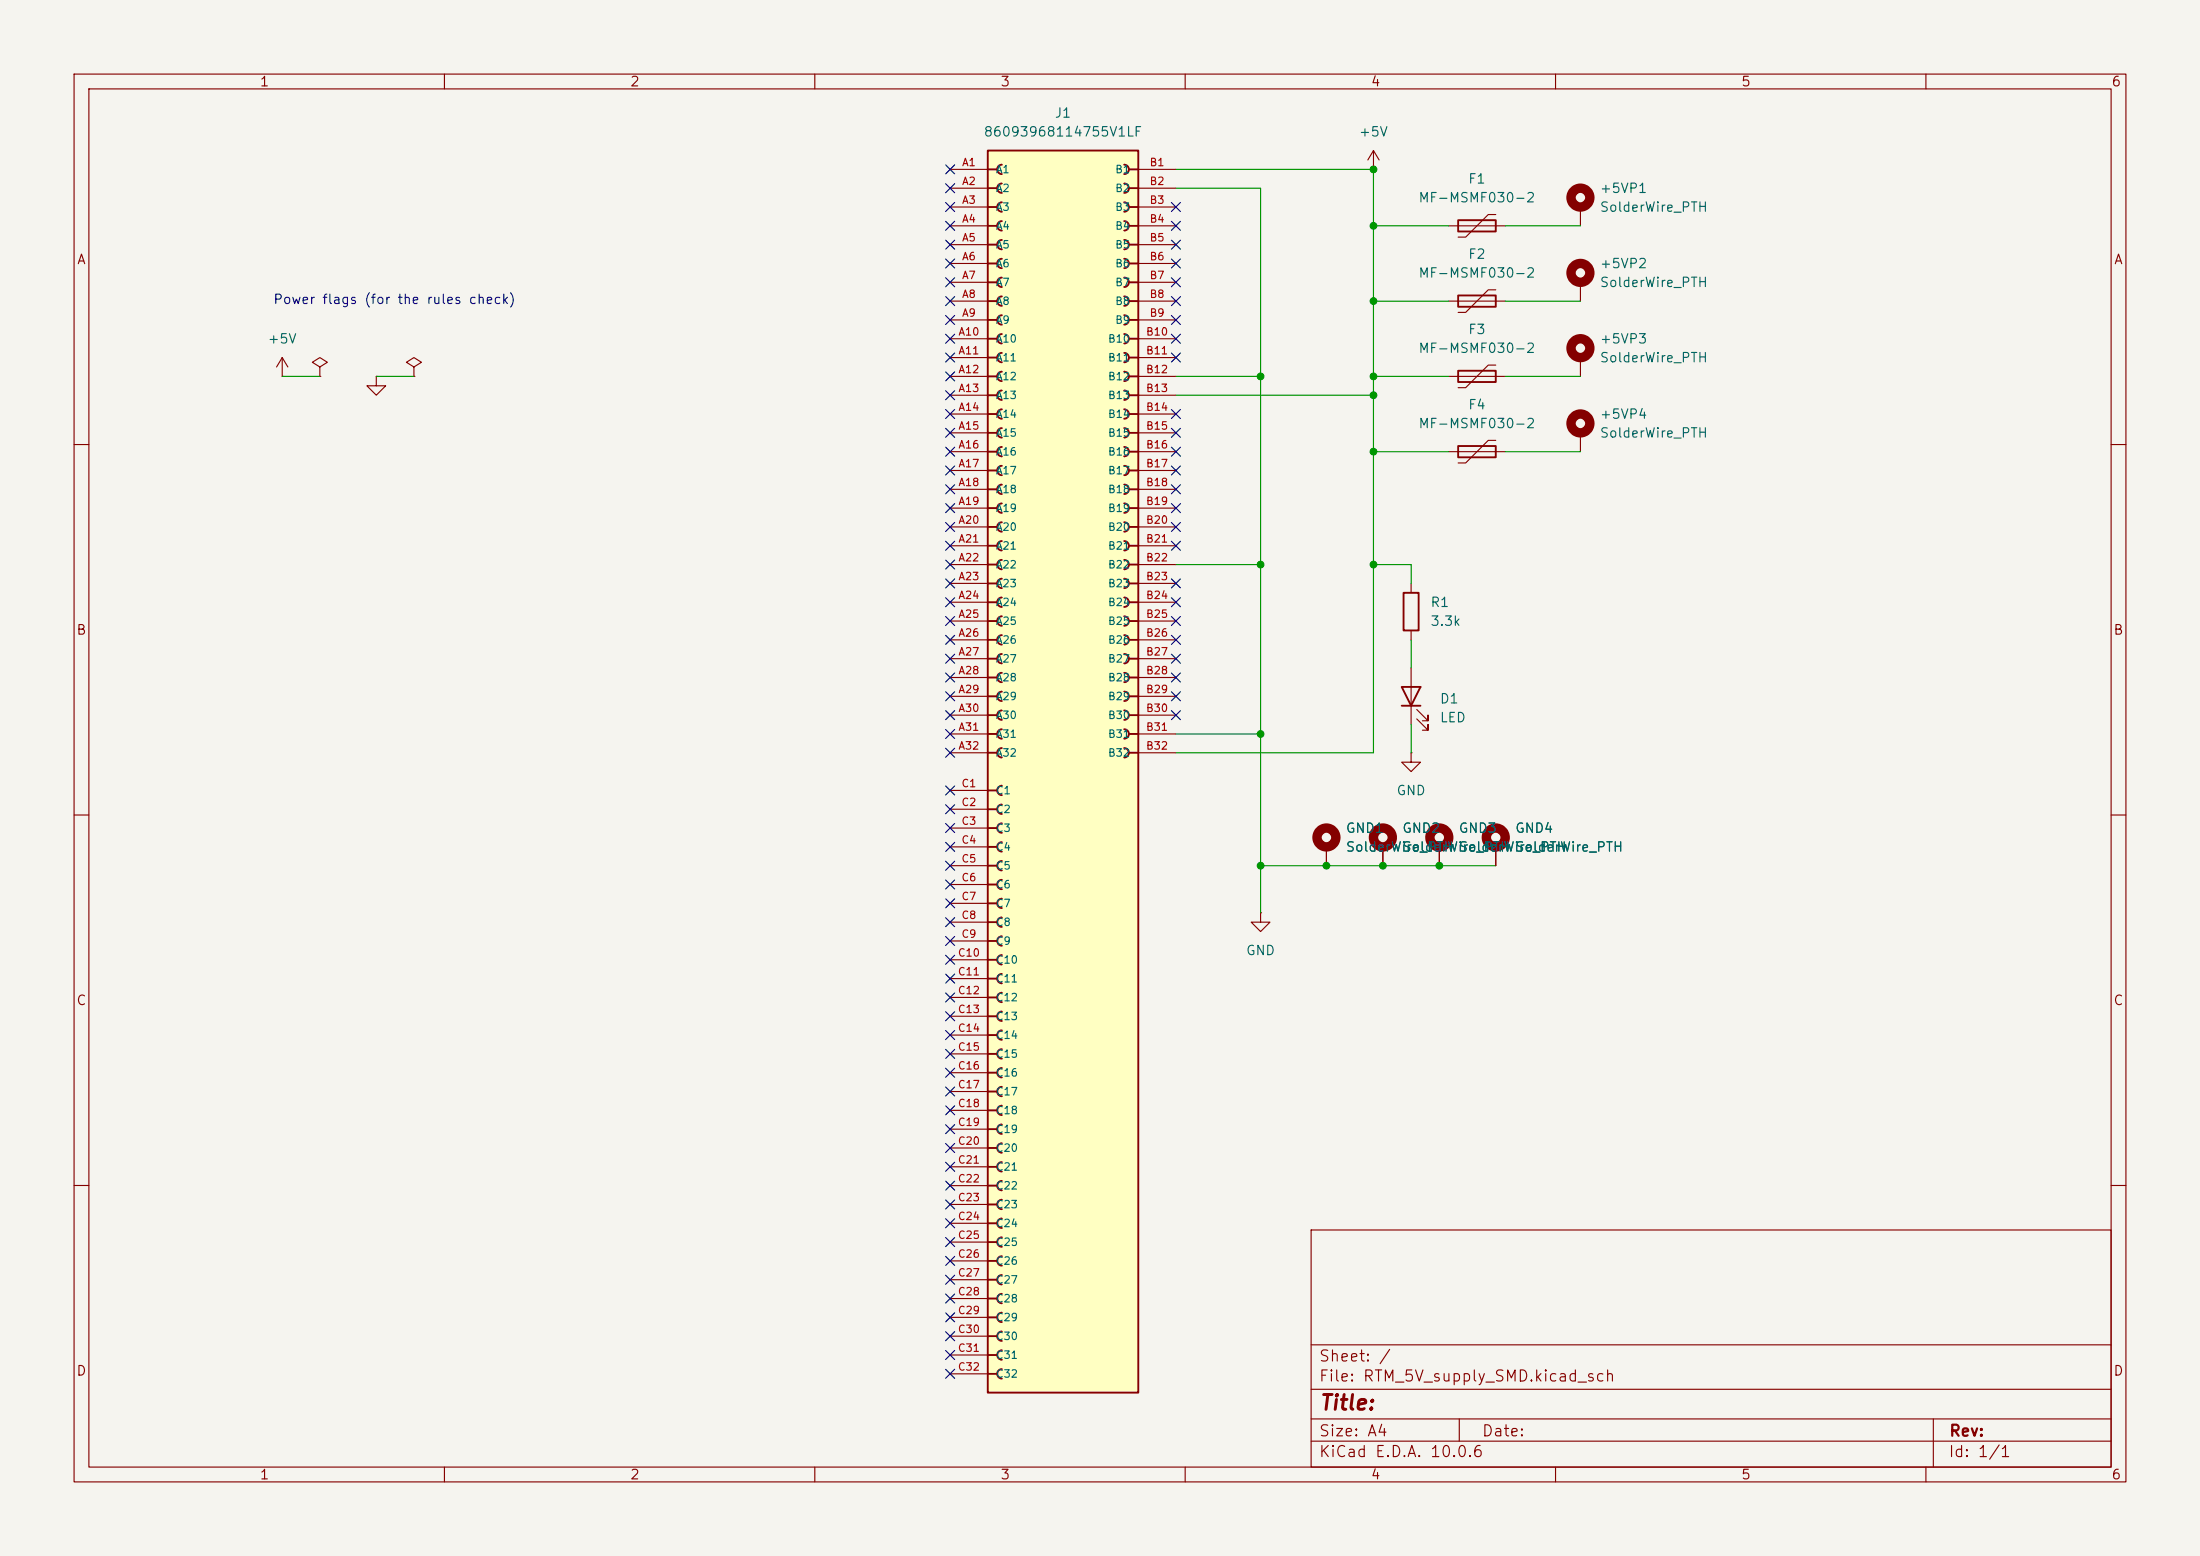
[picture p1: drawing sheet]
<svg xmlns="http://www.w3.org/2000/svg" width="297mm" height="210mm" viewBox="0 0 297 210" stroke-linecap="round" stroke-linejoin="round" font-family="sans-serif">
<path d="M0 0h297v210h-297z" fill="#f5f4ef" stroke="#f5f4ef" stroke-width=".14"/>
<g fill="none" stroke="#840000" stroke-width=".15">
<path d="M10 10h277v190h-277zM12 12h273v186h-273zM60 10v2M110 10v2M160 10v2M210 10v2M260 10v2M50.8 50.8v1.3h1.3l-1.3 1.2-1.3-1.2h1.3M50.8 50.8h.1M10 60h2M285 60h2M10 110h2"/>
<path d="M285 110h2M10 160h2M177 166h108v32h-108zM285 160h2M60 198v2M110 198v2M160 198v2M177 194.5h108M177 191.5h108M177 187.5h108M177 181.5h108M197 191.5v3"/>
<path d="M210 198v2M260 198v2M261 191.5v6.5"/>
</g>
<path d="M133.3 20.3h20.4v167.7h-20.4z" fill="#ffffc2"/>
<g fill="none" stroke="#840000" stroke-width=".25">
<path d="M133.3 20.3h20.4v167.7h-20.4zM133.3 22.9h1.3M133.3 25.4h1.3M133.3 27.9h1.3M133.3 30.5h1.3M133.3 33h1.3M133.3 35.6h1.3M133.3 38.1h1.3M135.3 22.2a.64 .64 0 0 0-.7 .7 .64 .64 0 0 0 .7 .6M135.3 24.8a.64 .64 0 0 0-.7 .6 .64 .64 0 0 0 .7 .6M135.3 27.3a.64 .64 0 0 0-.7 .6 .64 .64 0 0 0 .7 .7M135.3 29.8a.64 .64 0 0 0-.7 .7 .64 .64 0 0 0 .7 .6"/>
<path d="M135.3 32.4a.64 .64 0 0 0-.7 .6 .64 .64 0 0 0 .7 .7M135.3 34.9a.64 .64 0 0 0-.7 .7 .64 .64 0 0 0 .7 .6M135.3 37.5a.64 .64 0 0 0-.7 .6 .64 .64 0 0 0 .7 .6M151.8 22.2a.64 .64 0 0 1 .6 .7 .64 .64 0 0 1-.6 .6M151.8 24.8a.64 .64 0 0 1 .6 .6 .64 .64 0 0 1-.6 .6M151.8 27.3a.64 .64 0 0 1 .6 .6 .64 .64 0 0 1-.6 .7M151.8 29.8a.64 .64 0 0 1 .6 .7 .64 .64 0 0 1-.6 .6M151.8 32.4a.64 .64 0 0 1 .6 .6 .64 .64 0 0 1-.6 .7M151.8 34.9a.64 .64 0 0 1 .6 .7 .64 .64 0 0 1-.6 .6M151.8 37.5a.64 .64 0 0 1 .6 .6 .64 .64 0 0 1-.6 .6M152.4 22.9h1.3M152.4 25.4h1.3"/>
<path d="M152.4 27.9h1.3M152.4 30.5h1.3M152.4 33h1.3M152.4 35.6h1.3M152.4 38.1h1.3M196.8 39.9h5.1v1.5h-5.1zM196.8 29.7h5.1v1.5h-5.1zM133.3 40.6h1.3M133.3 43.2h1.3M133.3 45.7h1.3M133.3 48.3h1.3M133.3 50.8h1.3"/>
<path d="M133.3 53.3h1.3M133.3 55.9h1.3M133.3 58.4h1.3M135.3 40a.64 .64 0 0 0-.7 .6 .64 .64 0 0 0 .7 .7M135.3 42.5a.64 .64 0 0 0-.7 .7 .64 .64 0 0 0 .7 .6M135.3 45.1a.64 .64 0 0 0-.7 .6 .64 .64 0 0 0 .7 .7M135.3 47.6a.64 .64 0 0 0-.7 .7 .64 .64 0 0 0 .7 .6M135.3 50.2a.64 .64 0 0 0-.7 .6 .64 .64 0 0 0 .7 .6M135.3 52.7a.64 .64 0 0 0-.7 .6 .64 .64 0 0 0 .7 .7M135.3 55.2a.64 .64 0 0 0-.7 .7 .64 .64 0 0 0 .7 .6M135.3 57.8a.64 .64 0 0 0-.7 .6 .64 .64 0 0 0 .7 .7M151.8 40a.64 .64 0 0 1 .6 .6 .64 .64 0 0 1-.6 .7"/>
<path d="M151.8 42.5a.64 .64 0 0 1 .6 .7 .64 .64 0 0 1-.6 .6M151.8 45.1a.64 .64 0 0 1 .6 .6 .64 .64 0 0 1-.6 .7M151.8 47.6a.64 .64 0 0 1 .6 .7 .64 .64 0 0 1-.6 .6M151.8 50.2a.64 .64 0 0 1 .6 .6 .64 .64 0 0 1-.6 .6M151.8 52.7a.64 .64 0 0 1 .6 .6 .64 .64 0 0 1-.6 .7M151.8 55.2a.64 .64 0 0 1 .6 .7 .64 .64 0 0 1-.6 .6M151.8 57.8a.64 .64 0 0 1 .6 .6 .64 .64 0 0 1-.6 .7M152.4 40.6h1.3M152.4 43.2h1.3M152.4 45.7h1.3M152.4 48.3h1.3M152.4 50.8h1.3"/>
<path d="M152.4 53.3h1.3M152.4 55.9h1.3M152.4 58.4h1.3M196.8 50h5.1v1.6h-5.1zM133.3 61h1.3M133.3 63.5h1.3M133.3 66h1.3M133.3 68.6h1.3M133.3 71.1h1.3M133.3 73.7h1.3M133.3 76.2h1.3M133.3 78.7h1.3"/>
<path d="M135.3 60.3a.64 .64 0 0 0-.7 .7 .64 .64 0 0 0 .7 .6M135.3 62.9a.64 .64 0 0 0-.7 .6 .64 .64 0 0 0 .7 .6M135.3 65.4a.64 .64 0 0 0-.7 .6 .64 .64 0 0 0 .7 .7M135.3 67.9a.64 .64 0 0 0-.7 .7 .64 .64 0 0 0 .7 .6M135.3 70.5a.64 .64 0 0 0-.7 .6 .64 .64 0 0 0 .7 .7M135.3 73a.64 .64 0 0 0-.7 .7 .64 .64 0 0 0 .7 .6M135.3 75.6a.64 .64 0 0 0-.7 .6 .64 .64 0 0 0 .7 .6M135.3 78.1a.64 .64 0 0 0-.7 .6 .64 .64 0 0 0 .7 .7M151.8 60.3a.64 .64 0 0 1 .6 .7 .64 .64 0 0 1-.6 .6M151.8 62.9a.64 .64 0 0 1 .6 .6 .64 .64 0 0 1-.6 .6M151.8 65.4a.64 .64 0 0 1 .6 .6 .64 .64 0 0 1-.6 .7M151.8 67.9a.64 .64 0 0 1 .6 .7 .64 .64 0 0 1-.6 .6"/>
<path d="M151.8 70.5a.64 .64 0 0 1 .6 .6 .64 .64 0 0 1-.6 .7M151.8 73a.64 .64 0 0 1 .6 .7 .64 .64 0 0 1-.6 .6M151.8 75.6a.64 .64 0 0 1 .6 .6 .64 .64 0 0 1-.6 .6M151.8 78.1a.64 .64 0 0 1 .6 .6 .64 .64 0 0 1-.6 .7M152.4 61h1.3M152.4 63.5h1.3M152.4 66h1.3M152.4 68.6h1.3M152.4 71.1h1.3M152.4 73.7h1.3M152.4 76.2h1.3M152.4 78.7h1.3"/>
<path d="M196.8 60.2h5.1v1.5h-5.1zM133.3 81.3h1.3M133.3 83.8h1.3M133.3 86.4h1.3M133.3 88.9h1.3M133.3 91.4h1.3M133.3 94h1.3M133.3 96.5h1.3M133.3 99.1h1.3M134.6 81.3a.63 .63 0 0 0 .7 .6M134.6 83.8a.63 .63 0 0 0 .7 .7M135.3 80.6a.64 .64 0 0 0-.7 .7"/>
<path d="M135.3 83.2a.64 .64 0 0 0-.7 .6M135.3 85.7a.64 .64 0 0 0-.7 .7 .64 .64 0 0 0 .7 .6M135.3 88.3a.64 .64 0 0 0-.7 .6 .64 .64 0 0 0 .7 .6M135.3 90.8a.64 .64 0 0 0-.7 .6 .64 .64 0 0 0 .7 .7M135.3 93.3a.64 .64 0 0 0-.7 .7 .64 .64 0 0 0 .7 .6M135.3 95.9a.64 .64 0 0 0-.7 .6 .64 .64 0 0 0 .7 .7M135.3 98.4a.64 .64 0 0 0-.7 .7 .64 .64 0 0 0 .7 .6M151.8 85.7a.64 .64 0 0 1 .6 .7 .64 .64 0 0 1-.6 .6M151.8 88.3a.64 .64 0 0 1 .6 .6 .64 .64 0 0 1-.6 .6M151.8 90.8a.64 .64 0 0 1 .6 .6 .64 .64 0 0 1-.6 .7M151.8 93.3a.64 .64 0 0 1 .6 .7 .64 .64 0 0 1-.6 .6M151.8 95.9a.64 .64 0 0 1 .6 .6 .64 .64 0 0 1-.6 .7"/>
<path d="M151.8 98.4a.64 .64 0 0 1 .6 .7 .64 .64 0 0 1-.6 .6M151.8 80.6a.63 .63 0 0 1 .6 .7M151.8 83.2a.63 .63 0 0 1 .6 .6M152.4 86.4h1.3M152.4 88.9h1.3M152.4 91.4h1.3M152.4 94h1.3M152.4 96.5h1.3M152.4 99.1h1.3M153.7 81.3h-1.3a.64 .64 0 0 1-.6 .6M153.7 83.8h-1.3a.64 .64 0 0 1-.6 .7M189.2 92.7h2.6l-1.3 2.6z"/>
<path d="M189.2 95.3h2.6M189.5 80h2v5.1h-2zM133.3 101.6h1.3M133.3 106.7h1.3M133.3 109.2h1.3M133.3 111.8h1.3M133.3 114.3h1.3M133.3 116.8h1.3M133.3 119.4h1.3M135.3 101a.64 .64 0 0 0-.7 .6 .64 .64 0 0 0 .7 .6M135.3 106a.64 .64 0 0 0-.7 .7 .64 .64 0 0 0 .7 .6M135.3 108.6a.64 .64 0 0 0-.7 .6 .64 .64 0 0 0 .7 .7"/>
<path d="M135.3 111.1a.64 .64 0 0 0-.7 .7 .64 .64 0 0 0 .7 .6M135.3 113.7a.64 .64 0 0 0-.7 .6 .64 .64 0 0 0 .7 .6M135.3 116.2a.64 .64 0 0 0-.7 .6 .64 .64 0 0 0 .7 .7M135.3 118.7a.64 .64 0 0 0-.7 .7 .64 .64 0 0 0 .7 .6M151.8 101a.64 .64 0 0 1 .6 .6 .64 .64 0 0 1-.6 .6M152.4 101.6h1.3M133.3 121.9h1.3M133.3 124.5h1.3M133.3 127h1.3M133.3 129.5h1.3M133.3 132.1h1.3M133.3 134.6h1.3"/>
<path d="M133.3 137.2h1.3M133.3 139.7h1.3M135.3 121.3a.64 .64 0 0 0-.7 .6 .64 .64 0 0 0 .7 .7M135.3 123.8a.64 .64 0 0 0-.7 .7 .64 .64 0 0 0 .7 .6M135.3 126.4a.64 .64 0 0 0-.7 .6 .64 .64 0 0 0 .7 .6M135.3 128.9a.64 .64 0 0 0-.7 .6 .64 .64 0 0 0 .7 .7M135.3 131.4a.64 .64 0 0 0-.7 .7 .64 .64 0 0 0 .7 .6M135.3 134a.64 .64 0 0 0-.7 .6 .64 .64 0 0 0 .7 .7M135.3 136.5a.64 .64 0 0 0-.7 .7 .64 .64 0 0 0 .7 .6M135.3 139.1a.64 .64 0 0 0-.7 .6 .64 .64 0 0 0 .7 .6M133.3 142.2h1.3M133.3 144.8h1.3"/>
<path d="M133.3 147.3h1.3M133.3 149.9h1.3M133.3 152.4h1.3M133.3 154.9h1.3M133.3 157.5h1.3M135.3 141.6a.64 .64 0 0 0-.7 .6 .64 .64 0 0 0 .7 .7M135.3 144.1a.64 .64 0 0 0-.7 .7 .64 .64 0 0 0 .7 .6M135.3 146.7a.64 .64 0 0 0-.7 .6 .64 .64 0 0 0 .7 .7M135.3 149.2a.64 .64 0 0 0-.7 .7 .64 .64 0 0 0 .7 .6M135.3 151.8a.64 .64 0 0 0-.7 .6 .64 .64 0 0 0 .7 .6M135.3 154.3a.64 .64 0 0 0-.7 .6 .64 .64 0 0 0 .7 .7M135.3 156.8a.64 .64 0 0 0-.7 .7 .64 .64 0 0 0 .7 .6"/>
<path d="M135.3 159.4a.64 .64 0 0 0-.7 .6 .64 .64 0 0 0 .7 .7M133.3 160h1.3M133.3 162.6h1.3M133.3 165.1h1.3M133.3 167.6h1.3M133.3 170.2h1.3M133.3 172.7h1.3M133.3 175.3h1.3M133.3 177.8h1.3M134.6 165.1a.63 .63 0 0 0 .7 .6M134.6 167.6a.63 .63 0 0 0 .7 .7M135.3 164.5a.64 .64 0 0 0-.7 .6"/>
<path d="M135.3 167a.64 .64 0 0 0-.7 .6M135.3 161.9a.64 .64 0 0 0-.7 .7 .64 .64 0 0 0 .7 .6M135.3 169.5a.64 .64 0 0 0-.7 .7 .64 .64 0 0 0 .7 .6M135.3 172.1a.64 .64 0 0 0-.7 .6 .64 .64 0 0 0 .7 .7M135.3 174.6a.64 .64 0 0 0-.7 .7 .64 .64 0 0 0 .7 .6M135.3 177.2a.64 .64 0 0 0-.7 .6 .64 .64 0 0 0 .7 .6M135.3 179.7a.64 .64 0 0 0-.7 .6 .64 .64 0 0 0 .7 .7M133.3 180.3h1.3M133.3 182.9h1.3M133.3 185.4h1.3M135.3 182.2a.64 .64 0 0 0-.7 .7 .64 .64 0 0 0 .7 .6M135.3 184.8a.64 .64 0 0 0-.7 .6 .64 .64 0 0 0 .7 .7"/>
</g>
<g fill="none" stroke="#840000" stroke-width=".15">
<path d="M128.3 22.9h5M128.3 25.4h5M128.3 27.9h5M128.3 30.5h5M128.3 33h5M128.3 35.6h5M128.3 38.1h5M153.7 22.9h5M153.7 25.4h5M153.7 27.9h5M153.7 30.5h5M153.7 33h5"/>
<path d="M153.7 35.6h5M153.7 38.1h5M185.4 22.9h.1M185.4 20.3l-.7 1.3M185.4 20.3l.8 1.3M185.4 20.3v2.6M195.6 30.5h7.6M201.9 39.1h-1l-3 3.1h-1.1M201.9 29h-1l-3 3h-1.1M213.4 27.9v2.6M213.4 38.1v2.5M38.1 50.8h.1"/>
<path d="M38.1 48.3l-.8 1.2M38.1 48.3l.8 1.2M38.1 48.3v2.5M43.2 49.5l1-.6-1-.6-1 .6 1 .6v1.3M43.2 50.8h.1M55.9 49.5l1-.6-1-.6-1 .6 1 .6v1.3M55.9 50.8h.1M128.3 40.6h5M128.3 43.2h5M128.3 45.7h5M128.3 48.3h5M128.3 50.8h5"/>
<path d="M128.3 53.3h5M128.3 55.9h5M128.3 58.4h5M153.7 40.6h5M153.7 43.2h5M153.7 45.7h5M153.7 48.3h5M153.7 50.8h5M153.7 53.3h5M153.7 55.9h5M153.7 58.4h5M195.6 40.6h7.6"/>
<path d="M195.6 50.8h7.6M201.9 49.3h-1l-3 3h-1.1M201.9 59.4h-1l-3 3.1h-1.1M213.4 48.3v2.5M213.4 58.4v2.6M128.3 61h5M128.3 63.5h5M128.3 66h5M128.3 68.6h5M128.3 71.1h5M128.3 73.7h5M128.3 76.2h5"/>
<path d="M128.3 78.7h5M153.7 61h5M153.7 63.5h5M153.7 66h5M153.7 68.6h5M153.7 71.1h5M153.7 73.7h5M153.7 76.2h5M153.7 78.7h5M190.5 78.7v1.3M195.6 61h7.6M128.3 81.3h5"/>
<path d="M128.3 83.8h5M128.3 86.4h5M128.3 88.9h5M128.3 91.4h5M128.3 94h5M128.3 96.5h5M128.3 99.1h5M153.7 81.3h5M153.7 83.8h5M153.7 86.4h5M153.7 88.9h5M153.7 91.4h5"/>
<path d="M153.7 94h5M153.7 96.5h5M153.7 99.1h5M190.5 85.1v1.3M190.5 90.2v7.6M191.3 97l1.5 1.6v-.8v.8h-.8M191.3 95.8l1.5 1.5v-.8v.8h-.8M128.3 101.6h5M128.3 106.7h5M128.3 109.2h5M128.3 111.8h5M128.3 114.3h5"/>
<path d="M128.3 116.8h5M128.3 119.4h5M153.7 101.6h5M179.1 114.3v2.5M186.7 114.3v2.5M190.5 101.6v1.3h1.3l-1.3 1.2-1.3-1.2h1.3M190.5 101.6h.1M194.3 114.3v2.5M201.9 114.3v2.5M128.3 121.9h5M128.3 124.5h5M128.3 127h5"/>
<path d="M128.3 129.5h5M128.3 132.1h5M128.3 134.6h5M128.3 137.2h5M128.3 139.7h5M170.2 123.2v1.3h1.2l-1.2 1.2-1.3-1.2h1.3M170.2 123.2h.1M128.3 142.2h5M128.3 144.8h5M128.3 147.3h5M128.3 149.9h5M128.3 152.4h5"/>
<path d="M128.3 154.9h5M128.3 157.5h5M128.3 160h5M128.3 162.6h5M128.3 165.1h5M128.3 167.6h5M128.3 170.2h5M128.3 172.7h5M128.3 175.3h5M128.3 177.8h5M128.3 180.3h5M128.3 182.9h5"/>
<path d="M128.3 185.4h5"/>
</g>
<g fill="none" stroke="#840000" stroke-width="1.3">
<circle cx="213.4" cy="26.7" r="1.27"/>
<circle cx="213.4" cy="36.8" r="1.27"/>
<circle cx="213.4" cy="47" r="1.27"/>
<circle cx="213.4" cy="57.1" r="1.27"/>
<circle cx="179.1" cy="113" r="1.27"/>
<circle cx="186.7" cy="113" r="1.27"/>
<circle cx="194.3" cy="113" r="1.27"/>
<circle cx="201.9" cy="113" r="1.27"/>
</g>
<g fill="none" stroke="#009600" stroke-width=".15">
<path d="M158.7 25.4h11.5v97.8M158.7 22.9h26.7v78.7h-26.7M185.4 30.5h10.2M203.2 30.5h10.2M38.1 50.8h5.1M50.8 50.8h5.1M158.7 50.8h11.5M158.7 53.3h26.7M185.4 50.8h10.2M185.4 40.6h10.2M203.2 50.8h10.2M203.2 40.6h10.2"/>
<path d="M158.7 76.2h11.5M185.4 76.2h5.1v2.5M185.4 61h10.2M203.2 61h10.2M158.7 99.1h11.5M190.5 86.4v3.8M190.5 97.8v3.8M170.2 116.8h31.7"/>
</g>
<g fill="none" stroke="#000084" stroke-width=".15">
<path d="M127.7 29.9l1.2 1.2M127.7 27.3l1.2 1.2M127.7 24.8l1.2 1.2M127.7 22.3l1.2 1.2M127.7 37.5l1.2 1.2M127.7 32.4l1.2 1.2M127.7 35l1.2 1.2M128.9 29.9l-1.2 1.2M128.9 27.3l-1.2 1.2M128.9 24.8l-1.2 1.2M128.9 22.3l-1.2 1.2M128.9 37.5l-1.2 1.2"/>
<path d="M128.9 32.4l-1.2 1.2M128.9 35l-1.2 1.2M158.1 29.9l1.3 1.2M158.1 35l1.3 1.2M158.1 37.5l1.3 1.2M158.1 27.3l1.3 1.2M158.1 32.4l1.3 1.2M159.4 29.9l-1.3 1.2M159.4 27.3l-1.3 1.2M159.4 32.4l-1.3 1.2M159.4 35l-1.3 1.2M159.4 37.5l-1.3 1.2"/>
<path d="M127.7 57.8l1.2 1.2M127.7 40l1.2 1.2M127.7 42.6l1.2 1.2M127.7 55.3l1.2 1.2M127.7 52.7l1.2 1.2M127.7 50.2l1.2 1.2M127.7 45.1l1.2 1.2M127.7 47.7l1.2 1.2M128.9 57.8l-1.2 1.2M128.9 40l-1.2 1.2M128.9 42.6l-1.2 1.2M128.9 55.3l-1.2 1.2"/>
<path d="M128.9 52.7l-1.2 1.2M128.9 50.2l-1.2 1.2M128.9 45.1l-1.2 1.2M128.9 47.7l-1.2 1.2M158.1 57.8l1.3 1.2M158.1 45.1l1.3 1.2M158.1 55.3l1.3 1.2M158.1 47.7l1.3 1.2M158.1 42.6l1.3 1.2M158.1 40l1.3 1.2M159.4 45.1l-1.3 1.2M159.4 40l-1.3 1.2"/>
<path d="M159.4 55.3l-1.3 1.2M159.4 57.8l-1.3 1.2M159.4 42.6l-1.3 1.2M159.4 47.7l-1.3 1.2M127.7 75.6l1.2 1.2M127.7 65.4l1.2 1.2M127.7 68l1.2 1.2M127.7 70.5l1.2 1.2M127.7 60.4l1.2 1.2M127.7 62.9l1.2 1.2M127.7 78.1l1.2 1.2M127.7 73.1l1.2 1.2"/>
<path d="M128.9 75.6l-1.2 1.2M128.9 65.4l-1.2 1.2M128.9 68l-1.2 1.2M128.9 70.5l-1.2 1.2M128.9 60.4l-1.2 1.2M128.9 62.9l-1.2 1.2M128.9 78.1l-1.2 1.2M128.9 73.1l-1.2 1.2M158.1 78.1l1.3 1.2M158.1 65.4l1.3 1.2M158.1 60.4l1.3 1.2M158.1 73.1l1.3 1.2"/>
<path d="M158.1 68l1.3 1.2M158.1 70.5l1.3 1.2M158.1 62.9l1.3 1.2M159.4 68l-1.3 1.2M159.4 65.4l-1.3 1.2M159.4 78.1l-1.3 1.2M159.4 60.4l-1.3 1.2M159.4 73.1l-1.3 1.2M159.4 62.9l-1.3 1.2M159.4 70.5l-1.3 1.2M127.7 98.5l1.2 1.2M127.7 95.9l1.2 1.2"/>
<path d="M127.7 85.8l1.2 1.2M127.7 88.3l1.2 1.2M127.7 90.8l1.2 1.2M127.7 93.4l1.2 1.2M127.7 80.7l1.2 1.2M127.7 83.2l1.2 1.2M128.9 98.5l-1.2 1.2M128.9 95.9l-1.2 1.2M128.9 85.8l-1.2 1.2M128.9 88.3l-1.2 1.2M128.9 90.8l-1.2 1.2M128.9 93.4l-1.2 1.2"/>
<path d="M128.9 80.7l-1.2 1.2M128.9 83.2l-1.2 1.2M158.1 93.4l1.3 1.2M158.1 90.8l1.3 1.2M158.1 95.9l1.3 1.2M158.1 80.7l1.3 1.2M158.1 85.8l1.3 1.2M158.1 88.3l1.3 1.2M158.1 83.2l1.3 1.2M159.4 80.7l-1.3 1.2M159.4 93.4l-1.3 1.2M159.4 90.8l-1.3 1.2"/>
<path d="M159.4 95.9l-1.3 1.2M159.4 85.8l-1.3 1.2M159.4 88.3l-1.3 1.2M159.4 83.2l-1.3 1.2M127.7 106.1l1.2 1.2M127.7 111.2l1.2 1.2M127.7 108.6l1.2 1.2M127.7 118.8l1.2 1.2M127.7 116.2l1.2 1.2M127.7 113.7l1.2 1.2M127.7 101l1.2 1.2M128.9 106.1l-1.2 1.2"/>
<path d="M128.9 111.2l-1.2 1.2M128.9 108.6l-1.2 1.2M128.9 118.8l-1.2 1.2M128.9 113.7l-1.2 1.2M128.9 116.2l-1.2 1.2M128.9 101l-1.2 1.2M127.7 123.9l1.2 1.2M127.7 126.4l1.2 1.2M127.7 121.3l1.2 1.2M127.7 131.5l1.2 1.2M127.7 134l1.2 1.2M127.7 128.9l1.2 1.2"/>
<path d="M127.7 136.6l1.2 1.2M127.7 139.1l1.2 1.2M128.9 123.9l-1.2 1.2M128.9 121.3l-1.2 1.2M128.9 126.4l-1.2 1.2M128.9 131.5l-1.2 1.2M128.9 134l-1.2 1.2M128.9 128.9l-1.2 1.2M128.9 136.6l-1.2 1.2M128.9 139.1l-1.2 1.2M127.7 151.8l1.2 1.2M127.7 159.4l1.2 1.2"/>
<path d="M127.7 156.9l1.2 1.2M127.7 149.3l1.2 1.2M127.7 154.3l1.2 1.2M127.7 141.6l1.2 1.2M127.7 144.2l1.2 1.2M127.7 146.7l1.2 1.2M128.9 151.8l-1.2 1.2M128.9 159.4l-1.2 1.2M128.9 156.9l-1.2 1.2M128.9 149.3l-1.2 1.2M128.9 154.3l-1.2 1.2M128.9 141.6l-1.2 1.2"/>
<path d="M128.9 144.2l-1.2 1.2M128.9 146.7l-1.2 1.2M127.7 169.6l1.2 1.2M127.7 162l1.2 1.2M127.7 164.5l1.2 1.2M127.7 172.1l1.2 1.2M127.7 167l1.2 1.2M127.7 177.2l1.2 1.2M127.7 179.7l1.2 1.2M127.7 174.7l1.2 1.2M128.9 169.6l-1.2 1.2M128.9 162l-1.2 1.2"/>
<path d="M128.9 164.5l-1.2 1.2M128.9 172.1l-1.2 1.2M128.9 167l-1.2 1.2M128.9 177.2l-1.2 1.2M128.9 179.7l-1.2 1.2M128.9 174.7l-1.2 1.2M127.7 182.3l1.2 1.2M127.7 184.8l1.2 1.2M128.9 182.3l-1.2 1.2M128.9 184.8l-1.2 1.2"/>
</g>
<g fill="#009600" stroke="#009600" stroke-width=".14">
<circle cx="194.3" cy="116.8" r=".46"/>
<circle cx="185.4" cy="76.2" r=".46"/>
<circle cx="170.2" cy="99.1" r=".46"/>
<circle cx="186.7" cy="116.8" r=".46"/>
<circle cx="179.1" cy="116.8" r=".46"/>
<circle cx="170.2" cy="116.8" r=".46"/>
<circle cx="185.4" cy="30.5" r=".46"/>
<circle cx="185.4" cy="40.6" r=".46"/>
<circle cx="185.4" cy="50.8" r=".46"/>
<circle cx="185.4" cy="22.9" r=".46"/>
<circle cx="185.4" cy="53.3" r=".46"/>
<circle cx="170.2" cy="76.2" r=".46"/>
<circle cx="185.4" cy="61" r=".46"/>
<circle cx="170.2" cy="50.8" r=".46"/>
</g>
<text font-size="2" fill="#840000" x="178" y="190.8">Title:</text>
<g font-size="1.5" fill="#840000">
<text x="178" y="184.1">Sheet: /</text>
<text x="178" y="186.8">File: RTM_5V_supply_SMD.kicad_sch</text>
<text x="178" y="197">KiCad E.D.A. 10.0.6</text>
<text x="178" y="194.2">Size: A4</text>
<text x="200" y="194.2">Date:</text>
<text x="263" y="197">Id: 1/1</text>
<text x="263" y="194.2">Rev:</text>
</g>
<g font-size="1.3" fill="#840000">
<text x="35" y="12">1</text>
<text x="85" y="12">2</text>
<text x="135" y="12">3</text>
<text x="185" y="12">4</text>
<text x="235" y="12">5</text>
<text x="285" y="12">6</text>
<text x="10.3" y="36">A</text>
<text x="285.3" y="36">A</text>
<text x="10.2" y="86">B</text>
<text x="285.2" y="86">B</text>
<text x="10.2" y="136">C</text>
<text x="285.2" y="136">C</text>
<text x="10.2" y="186">D</text>
<text x="285.2" y="186">D</text>
<text x="35" y="200">1</text>
<text x="85" y="200">2</text>
<text x="135" y="200">3</text>
<text x="185" y="200">4</text>
<text x="235" y="200">5</text>
<text x="285" y="200">6</text>
</g>
<g font-size="1.3" fill="#006464">
<text x="142.3" y="16.2">J1</text>
<text x="132.7" y="18.7">86093968114755V1LF</text>
<text x="183.4" y="18.7">+5V</text>
<text x="191.4" y="27.6">MF-MSMF030-2</text>
<text x="198.1" y="25.1">F1</text>
<text x="215.9" y="26.4">+5VP1</text>
<text x="215.9" y="28.9">SolderWire_PTH</text>
<text x="198.1" y="35.3">F2</text>
<text x="191.4" y="37.8">MF-MSMF030-2</text>
<text x="215.9" y="36.5">+5VP2</text>
<text x="215.9" y="39.1">SolderWire_PTH</text>
<text x="36" y="46.7">+5V</text>
<text x="191.4" y="48">MF-MSMF030-2</text>
<text x="198.1" y="45.4">F3</text>
<text x="215.9" y="46.7">+5VP3</text>
<text x="215.9" y="49.2">SolderWire_PTH</text>
<text x="191.4" y="58.1">MF-MSMF030-2</text>
<text x="198.1" y="55.6">F4</text>
<text x="215.9" y="56.8">+5VP4</text>
<text x="215.9" y="59.4">SolderWire_PTH</text>
<text x="193" y="82.2">R1</text>
<text x="193" y="84.8">3.3k</text>
<text x="194.3" y="95.3">D1</text>
<text x="194.3" y="97.8">LED</text>
<text x="188.4" y="107.6">GND</text>
<text x="181.6" y="112.7">GND1</text>
<text x="189.2" y="112.7">GND2</text>
<text x="196.8" y="112.7">GND3</text>
<text x="204.5" y="112.7">GND4</text>
<text x="181.6" y="115.3">SolderWire_PTH SolderWire_PTH</text>
<text x="189.2" y="115.3">SolderWire_PTH SolderWire_PTH</text>
<text x="168.1" y="129.2">GND</text>
</g>
<text font-size="1.3" fill="#0000c2" x="36.8" y="41.4">Power flags (for the rules check)</text>
<g font-size="1" fill="#a90000">
<text x="129.8" y="22.7">A1</text>
<text x="155.1" y="22.7">B1</text>
<text x="129.8" y="25.2">A2</text>
<text x="129.8" y="27.8">A3</text>
<text x="155.1" y="25.2">B2</text>
<text x="155.1" y="27.8">B3</text>
<text x="129.8" y="30.3">A4</text>
<text x="129.8" y="32.8">A5</text>
<text x="129.8" y="35.4">A6</text>
<text x="155.1" y="30.3">B4</text>
<text x="155.1" y="32.8">B5</text>
<text x="155.1" y="35.4">B6</text>
<text x="129.8" y="37.9">A7</text>
<text x="129.8" y="40.5">A8</text>
<text x="155.1" y="37.9">B7</text>
<text x="155.1" y="40.5">B8</text>
<text x="129.3" y="45.5">A10</text>
<text x="129.8" y="43">A9</text>
<text x="154.6" y="45.5">B10</text>
<text x="155.1" y="43">B9</text>
<text x="129.3" y="48.1">A11</text>
<text x="129.3" y="50.6">A12</text>
<text x="129.3" y="53.2">A13</text>
<text x="154.6" y="48.1">B11</text>
<text x="154.6" y="50.6">B12</text>
<text x="154.6" y="53.2">B13</text>
<text x="129.3" y="55.7">A14</text>
<text x="129.3" y="58.2">A15</text>
<text x="154.6" y="55.7">B14</text>
<text x="154.6" y="58.2">B15</text>
<text x="129.3" y="60.8">A16</text>
<text x="129.3" y="63.3">A17</text>
<text x="129.3" y="65.9">A18</text>
<text x="154.6" y="60.8">B16</text>
<text x="154.6" y="63.3">B17</text>
<text x="154.6" y="65.9">B18</text>
<text x="129.3" y="68.4">A19</text>
<text x="129.3" y="70.9">A20</text>
<text x="154.6" y="68.4">B19</text>
<text x="154.6" y="70.9">B20</text>
<text x="129.3" y="73.5">A21</text>
<text x="129.3" y="76">A22</text>
<text x="154.6" y="73.5">B21</text>
<text x="154.6" y="76">B22</text>
<text x="129.3" y="78.6">A23</text>
<text x="129.3" y="81.1">A24</text>
<text x="129.3" y="83.6">A25</text>
<text x="154.6" y="78.6">B23</text>
<text x="154.6" y="81.1">B24</text>
<text x="154.6" y="83.6">B25</text>
<text x="129.3" y="86.2">A26</text>
<text x="129.3" y="88.7">A27</text>
<text x="154.6" y="86.2">B26</text>
<text x="154.6" y="88.7">B27</text>
<text x="129.3" y="91.3">A28</text>
<text x="129.3" y="93.8">A29</text>
<text x="154.6" y="91.3">B28</text>
<text x="154.6" y="93.8">B29</text>
<text x="129.3" y="96.3">A30</text>
<text x="129.3" y="98.9">A31</text>
<text x="129.3" y="101.4">A32</text>
<text x="154.6" y="96.3">B30</text>
<text x="154.6" y="98.9">B31</text>
<text x="154.6" y="101.4">B32</text>
<text x="129.7" y="106.5">C1</text>
<text x="129.7" y="109">C2</text>
<text x="129.7" y="111.6">C3</text>
<text x="129.7" y="114.1">C4</text>
<text x="129.7" y="116.7">C5</text>
<text x="129.7" y="119.2">C6</text>
<text x="129.7" y="121.7">C7</text>
<text x="129.7" y="124.3">C8</text>
<text x="129.2" y="129.4">C10</text>
<text x="129.2" y="131.9">C11</text>
<text x="129.7" y="126.8">C9</text>
<text x="129.2" y="134.4">C12</text>
<text x="129.2" y="137">C13</text>
<text x="129.2" y="139.5">C14</text>
<text x="129.2" y="142.1">C15</text>
<text x="129.2" y="144.6">C16</text>
<text x="129.2" y="147.1">C17</text>
<text x="129.2" y="149.7">C18</text>
<text x="129.2" y="152.2">C19</text>
<text x="129.2" y="154.8">C20</text>
<text x="129.2" y="157.3">C21</text>
<text x="129.2" y="159.8">C22</text>
<text x="129.2" y="162.4">C23</text>
<text x="129.2" y="164.9">C24</text>
<text x="129.2" y="167.5">C25</text>
<text x="129.2" y="170">C26</text>
<text x="129.2" y="172.5">C27</text>
<text x="129.2" y="175.1">C28</text>
<text x="129.2" y="177.6">C29</text>
<text x="129.2" y="180.2">C30</text>
<text x="129.2" y="182.7">C31</text>
<text x="129.2" y="185.2">C32</text>
</g>
<g font-size="1" fill="#006464">
<text x="134.4" y="23.6">A1</text>
<text x="150.5" y="23.6">B1</text>
<text x="134.4" y="26.2">A2</text>
<text x="134.4" y="28.7">A3</text>
<text x="150.5" y="26.2">B2</text>
<text x="150.5" y="28.7">B3</text>
<text x="134.4" y="31.2">A4</text>
<text x="134.4" y="33.8">A5</text>
<text x="150.5" y="31.2">B4</text>
<text x="150.5" y="33.8">B5</text>
<text x="134.4" y="36.3">A6</text>
<text x="134.4" y="38.9">A7</text>
<text x="134.4" y="41.4">A8</text>
<text x="150.5" y="36.3">B6</text>
<text x="150.5" y="38.9">B7</text>
<text x="150.5" y="41.4">B8</text>
<text x="134.4" y="43.9">A9</text>
<text x="134.4" y="46.5">A10</text>
<text x="149.5" y="46.5">B10</text>
<text x="150.5" y="43.9">B9</text>
<text x="134.4" y="49">A11</text>
<text x="134.4" y="51.6">A12</text>
<text x="149.5" y="49">B11</text>
<text x="149.5" y="51.6">B12</text>
<text x="134.4" y="54.1">A13</text>
<text x="134.4" y="56.6">A14</text>
<text x="134.4" y="59.2">A15</text>
<text x="149.5" y="54.1">B13</text>
<text x="149.5" y="56.6">B14</text>
<text x="149.5" y="59.2">B15</text>
<text x="134.4" y="61.7">A16</text>
<text x="134.4" y="64.3">A17</text>
<text x="149.5" y="61.7">B16</text>
<text x="149.5" y="64.3">B17</text>
<text x="134.4" y="66.8">A18</text>
<text x="134.4" y="69.3">A19</text>
<text x="134.4" y="71.9">A20</text>
<text x="149.5" y="66.8">B18</text>
<text x="149.5" y="69.3">B19</text>
<text x="149.5" y="71.9">B20</text>
<text x="134.4" y="74.4">A21</text>
<text x="134.4" y="77">A22</text>
<text x="149.5" y="74.4">B21</text>
<text x="149.5" y="77">B22</text>
<text x="134.4" y="79.5">A23</text>
<text x="134.4" y="82">A24</text>
<text x="149.5" y="79.5">B23</text>
<text x="149.5" y="82">B24</text>
<text x="134.4" y="84.6">A25</text>
<text x="134.4" y="87.1">A26</text>
<text x="134.4" y="89.7">A27</text>
<text x="149.5" y="84.6">B25</text>
<text x="149.5" y="87.1">B26</text>
<text x="149.5" y="89.7">B27</text>
<text x="134.4" y="92.2">A28</text>
<text x="134.4" y="94.7">A29</text>
<text x="149.5" y="92.2">B28</text>
<text x="149.5" y="94.7">B29</text>
<text x="134.4" y="97.3">A30</text>
<text x="134.4" y="99.8">A31</text>
<text x="149.5" y="97.3">B30</text>
<text x="149.5" y="99.8">B31</text>
<text x="134.4" y="102.4">A32</text>
<text x="134.4" y="107.4">C1</text>
<text x="149.5" y="102.4">B32</text>
<text x="134.4" y="110">C2</text>
<text x="134.4" y="112.5">C3</text>
<text x="134.4" y="115.1">C4</text>
<text x="134.4" y="117.6">C5</text>
<text x="134.4" y="120.1">C6</text>
<text x="134.4" y="122.7">C7</text>
<text x="134.4" y="125.2">C8</text>
<text x="134.4" y="127.8">C9</text>
<text x="134.4" y="130.3">C10</text>
<text x="134.4" y="132.8">C11</text>
<text x="134.4" y="135.4">C12</text>
<text x="134.4" y="137.9">C13</text>
<text x="134.4" y="140.5">C14</text>
<text x="134.4" y="143">C15</text>
<text x="134.4" y="145.5">C16</text>
<text x="134.4" y="148.1">C17</text>
<text x="134.4" y="150.6">C18</text>
<text x="134.4" y="153.2">C19</text>
<text x="134.4" y="155.7">C20</text>
<text x="134.4" y="158.2">C21</text>
<text x="134.4" y="160.8">C22</text>
<text x="134.4" y="163.3">C23</text>
<text x="134.4" y="165.9">C24</text>
<text x="134.4" y="168.4">C25</text>
<text x="134.4" y="170.9">C26</text>
<text x="134.4" y="173.5">C27</text>
<text x="134.4" y="176">C28</text>
<text x="134.4" y="178.6">C29</text>
<text x="134.4" y="181.1">C30</text>
<text x="134.4" y="183.6">C31</text>
<text x="134.4" y="186.2">C32</text>
</g>
</svg>
